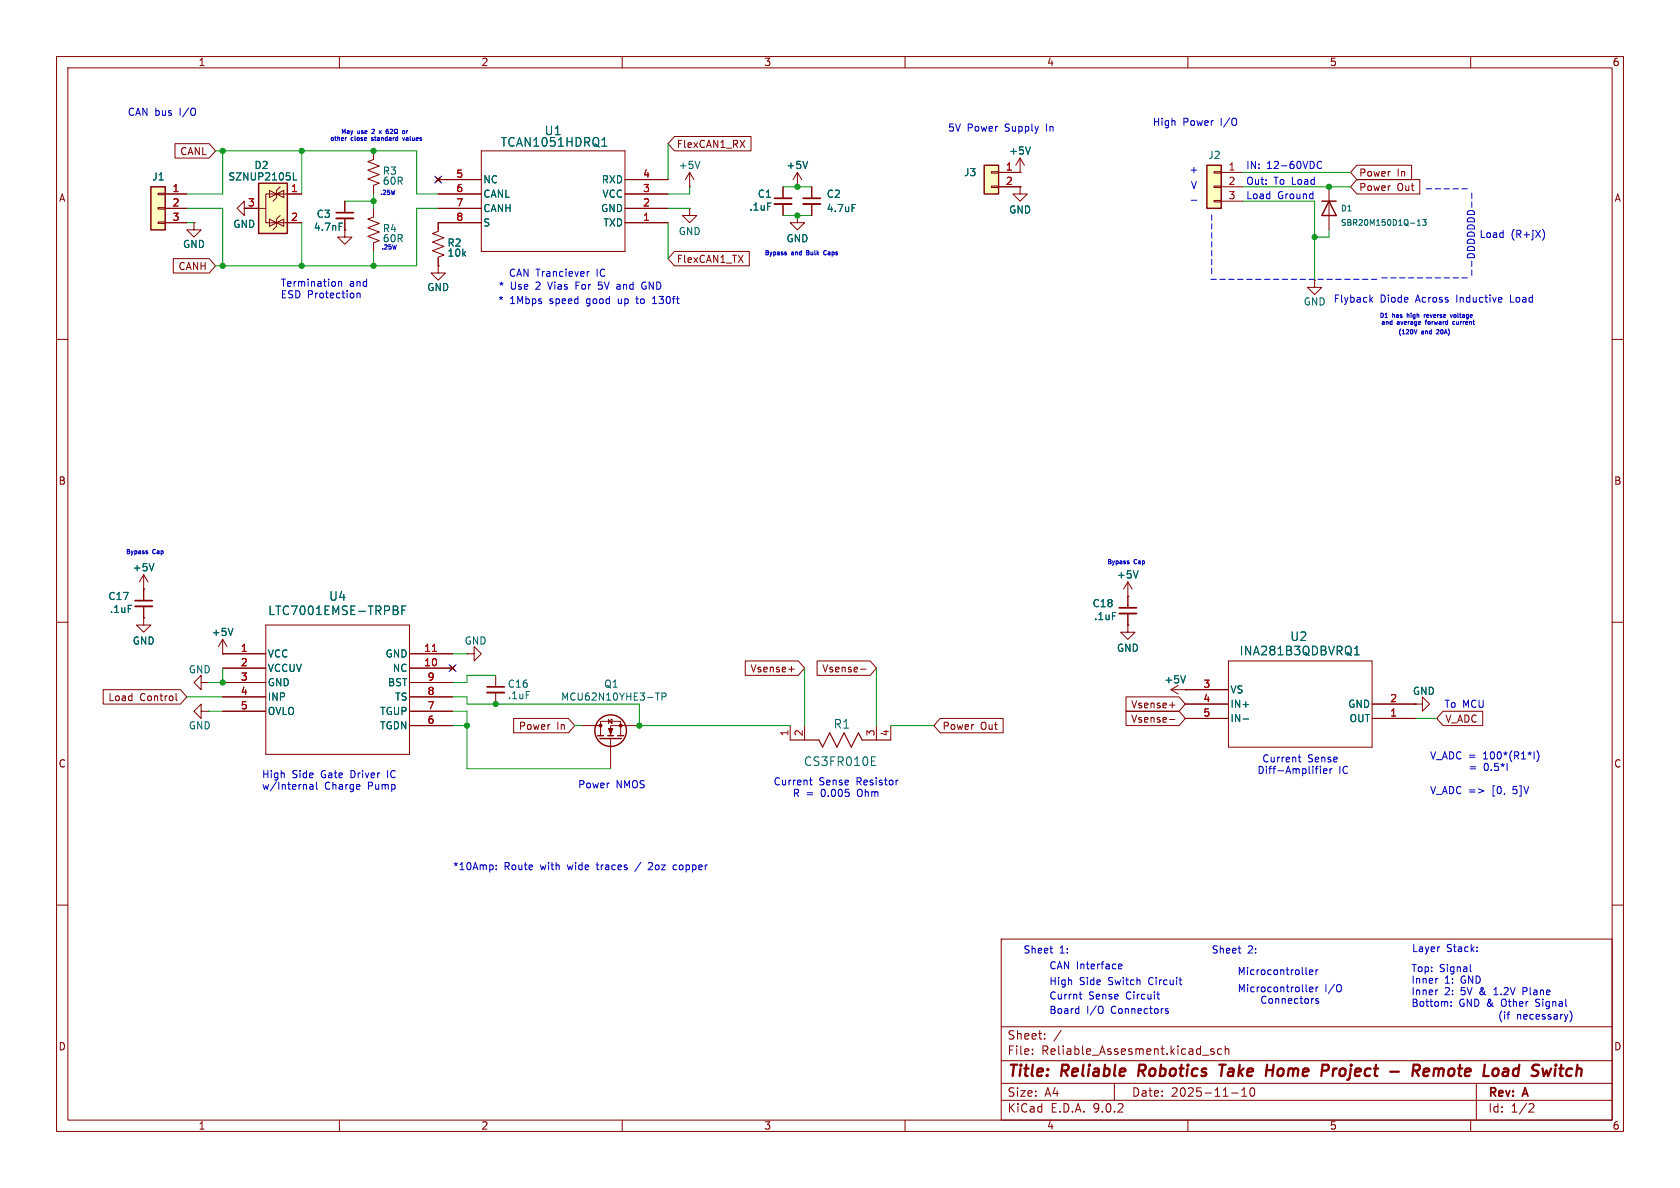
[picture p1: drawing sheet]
<svg xmlns="http://www.w3.org/2000/svg" width="297mm" height="210mm" viewBox="0 0 297 210" stroke-linecap="round" stroke-linejoin="round" font-family="sans-serif">
<g fill="none" stroke="#840000" stroke-width=".18">
<path d="M10 10h277v190h-277zM12 12h273v186h-273zM60 10v2M110 10v2M160 10v2M210 10v2M260 10v2M180.3 33v1.3h1.3l-1.3 1.3-1.2-1.3h1.2M180.3 33h.1M10 60h2M285 60h2M10 110h2"/>
<path d="M285 110h2M10 160h2M177 166h108v32h-108zM285 160h2M60 198v2M110 198v2M160 198v2M177 194.5h108M177 191.5h108M177 187.5h108M177 181.5h108M182.5 186.3v.1"/>
<path d="M182.5 185.5v.1M184.7 183.6v.1M184.7 182.8v.1M187.6 182.1l-1.3 2M197 191.5v3M210 198v2M212.6 186.5h1.1M214.6 185.5l-.4-.1-.2 .2 .1 .2 .5 .2v.3h-.6M216 185.5l-.5-.1-.3 .3v.4l.2 .2h.6M216.6 185.5l.2-.1 .4 .1v.9M216.6 184.9v1.5M217.7 193.2h1.2"/>
<path d="M219.5 193.8h.9M219.5 192.7l.5-.4v1.5M221.1 192.4l.2-.1a.81 .81 0 0 1 .6 .6 .81 .81 0 0 1-.3 .8l-.1 .1a.81 .81 0 0 1-.4-1.4zM260 198v2M261 191.5v6.5M270.5 195.1l.5 .1 .2 .3-1 1.1h1"/>
</g>
<g fill="none" stroke="#840000" stroke-width=".4">
<path d="M201.5 188.2l-.3 2M215.6 188.2h1.1M216.1 188.2l-.2 2M223.9 189.2h1.2M225.2 188.2l-.3 2M235.8 188.9l-.2 1.3M236.1 188.9l-.4 .4M250.9 189.1a.51 .51 0 0 0-.2-.9h-.8l-.2 2M251.7 190.1l.2 .1 .6-.1M251.7 189.2l.3-.3h.4l.3 .3-.1 .2-.9 .1M253.6 188.9l-.2 1.3M253.8 188.9l-.3 .2"/>
<path d="M265.7 190.1l.2 .1 .7-.1M265.8 189l.2-.1 .6 .1-.1 1.2M266.6 189.4l-.8 .1M275.7 188.9h.7M276 188.2l-.2 1.7 .1 .2 .4 .1"/>
</g>
<path d="M174 29.2h2.5v5.1h-2.5z" fill="#ffffc2"/>
<path d="M174 29.2h2.5v5.1h-2.5z" fill="none" stroke="#840000" stroke-width=".25"/>
<g fill="none" stroke="#840000" stroke-width=".18">
<path d="M77.1 31.4l.8 .7M77.5 36.8h7.6M77.5 34.3h7.6M77.5 31.8h7.6M77.9 31.4l-.8 .7M85.1 39.4h-7.6v1.5l-1 .4 2 .7-2 .8 2 .8-2 .7 2 .8-1 .4v1.5M85.1 26.7h25.4v17.8h-25.4zM110.5 39.4h7.6M110.5 36.8h7.6M110.5 34.3h7.6M110.5 31.8h7.6M143.5 33v2.1"/>
<path d="M143.5 36.1v2M175.3 30.4h1.2v.2h-1.2zM175.3 32.9h1.2v.2h-1.2zM176.5 30.5h3.8M176.5 33h3.8M180.3 30.5h.1M180.3 27.9l-.7 1.3M180.3 27.9l.8 1.3M180.3 27.9v2.6M77.5 47v1.3h1.2l-1.2 1.2-1.3-1.2h1.3M77.5 47h.1M25.4 109.2v1.3h1.3l-1.3 1.3-1.3-1.3h1.3"/>
<path d="M25.4 109.2h.1M39.4 115.6h.1M39.4 113l-.8 1.3M39.4 113l.7 1.3M39.4 113v2.6M199.4 105.4h.1M199.4 102.9l-.8 1.2M199.4 102.9l.8 1.2M199.4 102.9v2.5M207 121.9l1.3 .8M207 121.9h2.5M208.3 121.2l-1.3 .7"/>
<path d="M209.5 121.9h.1"/>
</g>
<path d="M142 35.1h3" fill="none" stroke="#840000" stroke-width=".3"/>
<path d="M142 36.1h3" fill="none" stroke="#840000" stroke-width=".33"/>
<path d="M106.4 25.8h.9M106.6 24.7l.3-.4v1.5M150.6 36.1h.6M182.2 26l-.5 1.2M41.2 111.1l-.4 1.2M201.2 100.9l-.4 1.3M209.6 119.5l-.4 1.2" fill="none" stroke="#006464" stroke-width=".18"/>
<path d="M45.7 32.4h5.1v8.9h-5.1z" fill="#ffffc2"/>
<g fill="none" stroke="#840000" stroke-width=".25">
<path d="M45.7 32.4h5.1v8.9h-5.1zM105.7 130h1M106 130.6h3.9M107.4 130h1.1M109.2 130h1"/>
<circle cx="107.9" cy="129.2" r="2.79"/>
</g>
<g fill="none" stroke="#840000" stroke-width=".18">
<path d="M44.4 36.8h-1.2v1.3l-1.3-1.3 1.3-1.2v1.2h3.8M47.6 33.7l1.3 .6-1.3 .6zM47.6 38.7l1.3 .7-1.3 .6zM48.9 34.3h-1.9v5.1h1.9M48.9 34.3l1.3-.6v1.2l-1.3-.6h.6M48.9 39.4l1.3-.7v1.3zM48.9 34.3h4.4M48.9 39.4h4.4M49.5 33l-.6 .7v1.2l-.6 .7M49.5 38.1l-.6 .6v1.3l-.6 .6M66 26.7v1.5l-1 .4 2.1 .7-2.1 .8 2.1 .8-2.1 .7 2.1 .8-1.1 .4v1.5M25.4 104.1v2.1"/>
<path d="M25.4 107.2v2M35.6 125.7v1.3l-1.3-1.3 1.3-1.2v1.2h1.2M36.8 125.7h.1M102.9 128.3h3.3M106.2 130v-2.5h3.5v2.5M107.6 127.5l.6-.4v.8zM107.6 127.1v.8M107.9 130.6v5.3M113 128.3h-5.1v1.7"/>
</g>
<path d="M51.9 30.6v1.2h.6M115.9 122.5h.7M117 123.2l.6-.1 .2-.2-.1-.3-.7-.1v1.3" fill="none" stroke="#006464" stroke-width=".18"/>
<path d="M23.9 106.2h3" fill="none" stroke="#840000" stroke-width=".3"/>
<path d="M23.9 107.2h3" fill="none" stroke="#840000" stroke-width=".33"/>
<g fill="#840000" stroke="#840000" stroke-width=".18">
<path d="M107.6 128.8h.7l-.4 1z"/>
<circle cx="106.2" cy="128.3" r=".25"/>
<circle cx="109.7" cy="128.3" r=".25"/>
</g>
<path d="M26.7 33h2.5v7.6h-2.5z" fill="#ffffc2"/>
<path d="M26.7 33h2.5v7.6h-2.5zM233.7 35.6h2.5M234.9 35.6l1.3 2.5h-2.5z" fill="none" stroke="#840000" stroke-width=".25"/>
<g fill="none" stroke="#840000" stroke-width=".18">
<path d="M27.9 34.2h1.3v.2h-1.3zM27.9 36.7h1.3v.3h-1.3zM27.9 39.2h1.3v.3h-1.3zM29.2 34.3h3.8M29.2 36.8h3.8M29.2 39.4h3.8M34.3 39.4v1.2h1.3l-1.3 1.3-1.3-1.3h1.3M34.3 39.4h.1M61 35.6v2M61 38.6v2M66 36.8v1.6l-1 .3 2.1 .8-2.1 .8 2.1 .7-2.1 .8 2.1 .7-1.1 .4v1.6M121.9 33h.1"/>
<path d="M121.9 36.8v1.3h1.3l-1.3 1.3-1.3-1.3h1.3M121.9 36.8h.1M121.9 30.5l-.7 1.3M121.9 30.5l.8 1.3M121.9 30.5v2.5M138.4 33v2.1M138.4 36.1v2M141 33h.1M141 38.1v1.3h1.2l-1.2 1.2-1.3-1.2h1.3M141 38.1h.1M141 30.5l-.8 1.3M141 30.5l.7 1.3"/>
<path d="M141 30.5v2.5M234.9 33v7.6M61 40.6v1.3h1.2l-1.2 1.3-1.3-1.3h1.3M61 40.6h.1M25.4 104.1h.1M25.4 101.6l-.8 1.3M25.4 101.6l.8 1.3M25.4 101.6v2.5M87.6 119.4v2M35.6 120.7v1.2l-1.3-1.2 1.3-1.3v1.3h1.2M36.8 120.7h.1M87.6 122.4v2.1"/>
</g>
<path d="M60 39.4h.6M123.7 28.5l-.4 1.3M142.8 28.5l-.4 1.3M250.6 39.8h.5M250.6 39.1l.3-.3v1M251.5 38.8h.6l-.3 .4 .3 .1v.4l-.2 .1-.4-.1M27.2 99.6l-.4 1.3" fill="none" stroke="#006464" stroke-width=".18"/>
<path d="M59.4 37.6h3.1M136.9 35.1h3.1M86.1 121.4h3.1" fill="none" stroke="#840000" stroke-width=".3"/>
<path d="M59.4 38.6h3.1M136.9 36.1h3.1M86.1 122.4h3.1" fill="none" stroke="#840000" stroke-width=".33"/>
<path d="M213.4 29.2h2.5v7.6h-2.5z" fill="#ffffc2"/>
<path d="M213.4 29.2h2.5v7.6h-2.5z" fill="none" stroke="#840000" stroke-width=".25"/>
<g fill="none" stroke="#840000" stroke-width=".18">
<path d="M29.2 39.4h3.8M29.2 36.8h3.8M29.2 34.3h3.8M30.9 25.4h6.1l1.1 1.3-1.1 1.2h-6.1zM34.3 39.4h.1M43.2 36.8h2.5M50.8 39.4h2.5M50.8 34.3h2.5M61 35.6v2M61 38.6v2M77.1 31.4l.8 .7M77.5 36.8h7.6"/>
<path d="M77.5 34.3h7.6M77.5 31.8h7.6M77.9 31.4l-.8 .7M85.1 39.4h-7.6v1.2M110.5 39.4h7.6M110.5 36.8h7.6M110.5 34.3h7.6M110.5 31.8h7.6M119.2 24.1h13.6v2.6h-13.6l-1.1-1.3zM130.8 24.8l.9 1.3M131.7 24.8l-.9 1.3M138.4 33v2.1"/>
<path d="M138.4 36.1v2M141 33h.1M141 38.1h.1M143.5 33v2.1M143.5 36.1v2M176.5 30.5h3.8M176.5 33h3.8M180.3 33h.1M180.3 30.5h.1M214.6 30.4h1.3v.2h-1.3zM214.6 32.9h1.3v.2h-1.3zM214.6 35.4h1.3v.3h-1.3z"/>
<path d="M215.9 30.5h3.8M215.9 33h3.8M215.9 35.6h3.8M239.9 29.2h9.7v2.6h-9.7l-1.1-1.3zM239.9 31.7h11.1v2.6h-11.1l-1.1-1.3zM30.6 45.7h6.4l1.1 1.3-1.1 1.3h-6.4zM61 40.6h.1M77.5 47h.1M77.5 45.7v1.3M119.2 44.4h13.3v2.6h-13.3l-1.1-1.3zM232.4 49.5v1.3h1.3l-1.3 1.3-1.3-1.3h1.3M232.4 49.5h.1"/>
<path d="M25.4 109.2h.1M25.4 104.1h.1M25.4 104.1v2.1M25.4 107.2v2M39.4 115.6h.1M39.4 115.6h7.6M39.4 118.1h7.6M47 110.5h25.4v22.9h-25.4zM72.4 115.6h7.6M72.4 118.1h7.6M79.6 117.7l.8 .8M80.4 117.7l-.8 .8"/>
<path d="M82.5 115.6h1.3v-1.3l1.3 1.3-1.3 1.2v-1.2M82.5 115.6h.1M131.8 116.8h9.3l1.1 1.3-1.1 1.3h-9.3zM139.4 118.3h1M144.5 116.8h9.3l1.1 1.3-1.1 1.3h-9.3zM152.1 118.3h1M199.4 110.5v1.3h1.3l-1.3 1.2-1.3-1.2h1.3M199.4 110.5h.1M199.4 105.4h.1M199.4 105.4v2M199.4 108.5v2M217.2 116.8h25.4v15.3h-25.4z"/>
<path d="M18.2 121.9h13.7l1.1 1.3-1.1 1.3h-13.7zM31.1 122.6v1.1l.2 .2M39.4 120.7h7.6M39.4 123.2h7.6M39.4 125.7h7.6M72.4 120.7h7.6M72.4 123.2h7.6M72.4 125.7h7.6M72.4 128.3h7.6M90.8 127h9.7l1.1 1.3-1.1 1.2h-9.7zM139.7 128.3v2.5M142.2 128.3v2.5"/>
<path d="M154.9 128.3v2.5M157.5 128.3v2.5M166.2 127h11.1v2.5h-11.1l-1.1-1.2zM199.1 125.7h9.3l1.1 1.3-1.1 1.3h-9.3zM199.1 123.2h9.3l1.1 1.3-1.1 1.2h-9.3zM206.8 127.2h.9M206.8 124.6h.9M209.5 121.9h.1M209.5 127h7.7M209.5 124.5h7.7M209.5 121.9h7.7M242.6 127h7.6"/>
<path d="M242.6 124.5h7.6M250.2 124.5h1.3v-1.3l1.2 1.3-1.2 1.2v-1.2M250.2 124.5h.1M255.1 125.7h7v2.6h-7l-1.1-1.3z"/>
</g>
<path d="M197.9 107.4h3" fill="none" stroke="#840000" stroke-width=".3"/>
<path d="M197.9 108.5h3" fill="none" stroke="#840000" stroke-width=".33"/>
<path d="M139.7 130.8h5.1l.6 1.3 1.3-2.6 1.3 2.6 1.2-2.6 1.3 2.6 1.3-2.6 .6 1.3h5.1" fill="none" stroke="#840000" stroke-width=".2"/>
<g fill="none" stroke="#006464" stroke-width=".18">
<path d="M51.9 30.6v1.2h.6M60 39.4h.6M106.4 25.8h.9M106.6 24.7l.3-.4v1.5M142.8 28.5l-.4 1.3M150.6 36.1h.6M182.2 26l-.5 1.2M27.2 99.6l-.4 1.3M41.2 111.1l-.4 1.2M71 107.8h.6M71.8 107.1h-.8v1.5M201.2 100.9l-.4 1.3"/>
<path d="M209.6 119.5l-.4 1.2M239.4 115.8h.9M239.4 114.7l.5-.5v1.6M154.1 134.5h.5M154.1 135.3h.7M154.1 133.8h.7M219.8 127.1h.9"/>
</g>
<path d="M76.4 115.2h.8" fill="none" stroke="#a90000" stroke-width=".18"/>
<g fill="none" stroke="#009600" stroke-width=".18">
<path d="M33 36.8h6.4v10.2M33 39.4h1.3M38.1 26.7h35.6v7.6h3.8M39.4 26.7v7.6h-6.4M43.2 36.8h1.2M53.3 26.7v7.6M53.3 39.4v7.6M61 35.6h5M66 34.3v2.5M77.5 36.8h-3.8v10.2h-35.6M118.1 25.4v6.4M118.1 39.4v6.3"/>
<path d="M118.1 36.8h3.8M121.9 33v1.3h-3.8M138.4 38.1h5.1M138.4 33h5.1M219.7 35.6h12.7v13.9M219.7 33h19.1M219.7 30.5h19.1M66 44.5v2.5M234.9 40.6v1.3h-2.5M39.4 118.1v2.6h-2.6M80 115.6h2.5M87.6 119.4h-5.1v1.3h-2.5"/>
<path d="M142.2 118.1v10.2M154.9 118.1v10.2M33 123.2h6.4M36.8 125.7h2.6M80 128.3h2.5M80 123.2h2.5v1.3h30.5v3.8h26.7M80 125.7h2.5v10.2h25.4M101.6 128.3h1.3M157.5 128.3h7.6M250.2 127h3.8"/>
</g>
<path d="M76.9 31.1l1.2 1.3M78.1 31.1l-1.2 1.3M79.4 117.5l1.2 1.2M80.6 117.5l-1.2 1.2" fill="none" stroke="#000084" stroke-width=".18"/>
<g fill="none" stroke="#0000c2" stroke-width=".18">
<path d="M61.1 24.3v.5M61.1 24.4v.1M66.1 23.2l-.4 .4h.5M67 23.1l.4 .5M67.4 23.1l-.4 .5M68.5 23.1l.2 .2v.2M68.6 22.8l-.3 .2M68.6 23.6h-.1M68.7 23.5l-.1 .1M69 22.9l.3-.1 .1 .3-.5 .5h.5M69.7 23.6h.2v-.1a.33 .33 0 0 1-.2-.5 .33 .33 0 0 1 .5-.1l.1 .3-.2 .4h.2M71.2 24.3l.2 .5 .1-.5"/>
<path d="M71.2 23.2h.3v.4l-.3-.1zM71.9 23.1v.5M72.1 23.1l-.2 .1M210.6 35.4h1M214.2 38v1M214.2 39.6v.9M233.6 28.6a.6 .6 0 0 0-.8 .5 .6 .6 0 0 0 .6 .7l.2-.1M252.1 33.4h1M253.7 33.4h1M255.3 33.4h1M256.9 33.4h.9M258.4 33.4h1"/>
<path d="M259.7 37.3h.7M260.2 34.1v1M260.2 35.7v1M59.9 49.8v.8M59.9 49.9l.1-.1h.3l.1 .8M63.1 51.8v.9M63.1 51.9l.2-.1 .3 .1 .1 .8M103.8 48v.8M104.2 48l-.4 .2M105.8 51l.1 .1M106.4 49.9h-.6v.6l.1-.2M109.1 51.1h.4"/>
<path d="M109.4 50.3h-.3M109.5 50.6l-.4 .1M112.4 52.8h.5M112.6 52.4v1.2M114 50.6h.2M114 49.9a.61 .61 0 0 0-.6 .6 .61 .61 0 0 0 .8 .6M115.4 53.7h.7M115.4 52.8l.3-.4v1.3M138.8 44.8l.2 .1-.2 .2M138.8 44.5l.2 .1M145.9 44.3a.38 .38 0 0 0-.3 .4 .38 .38 0 0 0 .3 .4M214.1 49.4h.9"/>
<path d="M214.2 41.1v1M214.2 42.7v1M214.2 44.3v.9M214.2 45.8v1M214.2 47.4v1M215.6 49.4h1M217.2 49.4h1M218.8 49.4h1M220.4 49.4h1M222 49.4h.9M223.5 49.4h1M225.1 49.4h1"/>
<path d="M226.7 49.4h1M228.3 49.4h.9M229.8 49.4h1M231.4 49.4h1M233 49.4h1M234.6 49.4h.9M236.1 49.4h1M237.7 49.4h1M239.3 49.4h1M240.9 49.4h.9M242.3 52.9l.4 .5M242.4 49.4h1"/>
<path d="M242.7 52.6l-.5 .5M244.3 49.1h.9M245.8 49.1h1M247.4 49.1h1M249 49.1h1M250.5 58.3l-.2 .7M250.6 49.1h.9M251.8 55.6v.5M251.9 56.8h.3M252 55.6l-.2 .2M252.1 49.1h1M253.7 49.1h1"/>
<path d="M254 58.3h.1M254.4 58.6l-.5 .4h.5M255.3 49.1h1M256.4 55.6l.2 .5 .2-.5M256.9 49.1h.9M257.1 56.8l-.3 .2 .1 .3h.2M258.4 49.1h1M265.3 52.6l.2 .3-.6 .1M265.5 53.4h-.2M272.7 40.5a1.46 1.46 0 0 1 0 2M25.9 97.6l.2 .2-.2 .1M25.9 97.4h.2"/>
<path d="M199.4 99.4l.2 .2-.2 .1M199.4 99.2h.2M54.8 138.7h.5v.8M55.3 139h-.4l-.2 .2 .2 .3h.4M55.9 138.3v1l.2 .2M143.1 137.9h.5M143.3 137.5v1.1l.3 .2M158.8 137.9l-.3 .1M229.5 133.8h.5M229.7 133.4v1.1l.3 .2M232.5 135.9h.5M233.4 135.9v.8"/>
<path d="M234 136.3l.6-.1-.1-.3h-.3l-.2 .2v.6h.5M235.1 135.9v.8M235.5 135.9l-.4 .2M259.9 135.5h1M259.9 135.9h1M261.4 139.5l.9 .3-.9 .4M263.1 135.4l-.1 .7-.2 .1-.3-.1M271.2 132.9v1.3M271.7 132.7a1.46 1.46 0 0 1 0 2M87.7 153.6v.1M87.7 153v.1M113.3 152.4l-1.1 1.6"/>
<path d="M115.1 152.5l-.5 .1M115.3 153l-.7 .7h.8M119.6 153l-.4-.1-.2 .2 .1 .6h.5M185.6 167.6h.5M186 168.5h.1M190.6 178.3l.1 .1M190.7 177.9v1.2M190.7 179.1h-.1M190.8 175.8h.5M191 175.3v1.1l.3 .2M195 178.1v.9M197.7 170.8l.6-.1v-.2l-.4-.1-.2 .2 .1 .6h.5"/>
<path d="M204.5 175.8h.5M204.8 176.5l.2 .1M206.1 178.7l.4 .1 .1 .2-.2 .1h-.4M206.1 178.4h.4M208.4 173.2h.5M208.8 174.1h.1M218.9 167.6h.5M219.2 168.5h.2M230.9 172.1l.2 .2M230.9 175.1l.2 .2M231.5 171.9l.6-.2-.1-.2-.3-.1-.2 .2 .1 .6h.4M231.5 174.9l.6-.1v-.3h-.4l-.2 .2 .1 .6h.5"/>
<path d="M232.6 171.4v.9M232.7 174.5v.8M233 171.4l-.4 .3M233 174.5l-.3 .2M233.1 176.6l-.3-.1-.2 .2 .1 .2 .4 .1v.3h-.5M237.1 174.2v.9M254.1 175h.1M256.5 177.8v.1M256.5 177.1v.1M259.9 170.5v1.1l.2 .2M261.1 168.1v.1M261.1 167.4v.2"/>
<path d="M264.1 175.8h.7M264.2 174.9h-.1M266.4 179.3h.5M266.8 178.9h.1M269.2 175.2h.5M269.7 174.6h-.5v1.2M277.5 178.7a1.46 1.46 0 0 1 0 1.9"/>
</g>
<g fill="#009600" stroke="#009600" stroke-width=".18">
<circle cx="66" cy="35.6" r=".46"/>
<circle cx="66" cy="26.7" r=".46"/>
<circle cx="141" cy="33" r=".46"/>
<circle cx="232.4" cy="41.9" r=".46"/>
<circle cx="234.9" cy="33" r=".46"/>
<circle cx="66" cy="47" r=".46"/>
<circle cx="53.3" cy="26.7" r=".46"/>
<circle cx="39.4" cy="26.7" r=".46"/>
<circle cx="39.4" cy="47" r=".46"/>
<circle cx="53.3" cy="47" r=".46"/>
<circle cx="113" cy="128.3" r=".46"/>
<circle cx="87.6" cy="124.5" r=".46"/>
<circle cx="82.5" cy="128.3" r=".46"/>
<circle cx="39.4" cy="120.7" r=".46"/>
<circle cx="141" cy="38.1" r=".46"/>
</g>
<g font-size="2.8" fill="#840000">
<text x="178" y="190.9">Title:</text>
<text x="187.7" y="190.9">Reliable</text>
<text x="202.1" y="190.9">Robotics</text>
<text x="217.3" y="190.9">Take</text>
<text x="226.2" y="190.9">Home</text>
<text x="236.9" y="190.9">Project</text>
<text x="249.8" y="190.9">-</text>
<text x="254.6" y="190.9">Remote</text>
<text x="267.9" y="190.9">Load</text>
<text x="277.3" y="190.9">Switch</text>
</g>
<g font-size="2.1" fill="#006464">
<text x="88.4" y="26.1">TCAN1051HDRQ1</text>
<text x="96.2" y="24.1">U1</text>
<text x="58.1" y="106.4">U4</text>
<text x="47.3" y="108.9">LTC7001EMSE-TRPBF</text>
<text x="228" y="113.5">U2</text>
<text x="219.1" y="116.1">INA281B3QDBVRQ1</text>
<text x="147.3" y="129">R1</text>
<text x="142" y="135.6">CS3FR010E</text>
</g>
<g font-size="2.1" fill="#840000">
<text x="178" y="184">Sheet:</text>
<text x="178" y="186.7">File:</text>
<text x="184.1" y="186.7">Reliable_Assesment.kicad_sch</text>
<text x="178" y="196.9">KiCad</text>
<text x="178" y="194.1">Size:</text>
<text x="184.7" y="194.1">A4</text>
<text x="185.7" y="196.9">E.D.A.</text>
<text x="193.3" y="196.9">9.0.2</text>
<text x="200" y="194.1">Date:</text>
<text x="207" y="194.1">2025-11-10</text>
<text x="263" y="194.3">Rev:</text>
<text x="263" y="196.9">Id:</text>
<text x="267.1" y="196.9">1/2</text>
<text x="269.4" y="194.3">A</text>
</g>
<g font-size="1.8" fill="#840000">
<text x="35" y="11.9">1</text>
<text x="85" y="11.9">2</text>
<text x="135" y="11.9">3</text>
<text x="185" y="11.9">4</text>
<text x="235" y="11.9">5</text>
<text x="285" y="11.9">6</text>
<text x="31.8" y="27.6">CANL</text>
<text x="119.5" y="26.4">FlexCAN1_RX</text>
<text x="10.3" y="35.9">A</text>
<text x="240.2" y="31.4">Power</text>
<text x="240.2" y="34">Power</text>
<text x="247" y="31.4">In</text>
<text x="247" y="34">Out</text>
<text x="285.3" y="35.9">A</text>
<text x="43.7" y="36.6">3</text>
<text x="31.4" y="47.9">CANH</text>
<text x="119.5" y="46.7">FlexCAN1_TX</text>
<text x="10.3" y="85.9">B</text>
<text x="285.3" y="85.9">B</text>
<text x="132.6" y="119.1">Vsense+</text>
<text x="145.3" y="119.1">Vsense-</text>
<text x="19.1" y="124.1">Load</text>
<text x="24.7" y="124.1">Control</text>
<text x="199.9" y="125.4">Vsense+</text>
<text x="91.6" y="129.2">Power</text>
<text x="98.4" y="129.2">In</text>
<text x="166.5" y="129.2">Power</text>
<text x="173.3" y="129.2">Out</text>
<text x="199.9" y="128">Vsense-</text>
<text x="255.4" y="128">V_ADC</text>
<text x="10.3" y="135.9">C</text>
<text x="285.3" y="135.9">C</text>
<text x="10.3" y="185.9">D</text>
<text x="285.3" y="185.9">D</text>
<text x="35" y="199.9">1</text>
<text x="85" y="199.9">2</text>
<text x="135" y="199.9">3</text>
<text x="185" y="199.9">4</text>
<text x="235" y="199.9">5</text>
<text x="285" y="199.9">6</text>
</g>
<g font-size="1.8" fill="#0000c2">
<text x="22.5" y="20.7">CAN bus</text>
<text x="31.8" y="20.7">I/O</text>
<text x="167.5" y="23.5">5V</text>
<text x="171" y="23.5">Power</text>
<text x="177.8" y="23.5">Supply</text>
<text x="185.2" y="23.5">In</text>
<text x="203.7" y="22.5">High</text>
<text x="209.1" y="22.5">Power</text>
<text x="215.9" y="22.5">I/O</text>
<text x="210.2" y="30.8">+</text>
<text x="210.4" y="33.6">V</text>
<text x="220.2" y="35.4">Load</text>
<text x="220.2" y="32.9">Out:</text>
<text x="220.2" y="30.1">IN:</text>
<text x="223.9" y="30.1">12-60VDC</text>
<text x="225.2" y="32.9">To Load</text>
<text x="225.9" y="35.4">Ground</text>
<text x="261.5" y="42.3">Load</text>
<text x="267.1" y="42.3">(R+jX)</text>
<text x="49.5" y="50.9">Termination</text>
<text x="49.5" y="52.9">ESD Protection</text>
<text x="61.8" y="50.9">and</text>
<text x="88" y="54">*</text>
<text x="88.1" y="51.4">*</text>
<text x="89.9" y="49.1">CAN Tranciever</text>
<text x="90.1" y="54">1Mbps</text>
<text x="90.2" y="51.4">Use</text>
<text x="94.8" y="51.4">2</text>
<text x="97.2" y="51.4">Vias</text>
<text x="97.3" y="54">speed</text>
<text x="102.2" y="51.4">For</text>
<text x="104" y="54">good</text>
<text x="105.6" y="49.1">IC</text>
<text x="106.4" y="51.4">5V</text>
<text x="109.7" y="54">up</text>
<text x="109.9" y="51.4">and</text>
<text x="113.2" y="54">to</text>
<text x="114.5" y="51.4">GND</text>
<text x="116.2" y="54">130ft</text>
<text x="235.7" y="53.7">Flyback</text>
<text x="244" y="53.7">Diode</text>
<text x="250.4" y="53.7">Across</text>
<text x="257.7" y="53.7">Inductive</text>
<text x="261" y="49.1" transform="rotate(-90 261 49.1)">--DDDDDDD--</text>
<text x="267.4" y="53.7">Load</text>
<text x="255.3" y="125.3">To MCU</text>
<text x="46.2" y="137.8">High</text>
<text x="51.6" y="137.8">Side</text>
<text x="56.9" y="137.8">Gate</text>
<text x="62.3" y="137.8">Driver</text>
<text x="68.9" y="137.8">IC</text>
<text x="222.2" y="137">Diff-Amplifier</text>
<text x="223" y="135">Current</text>
<text x="231.2" y="135">Sense</text>
<text x="236.7" y="137">IC</text>
<text x="252.7" y="134.5">V_ADC =</text>
<text x="260.9" y="136.5">=</text>
<text x="262.3" y="134.5">100*(R1*I)</text>
<text x="263.7" y="136.5">0.5*I</text>
<text x="46.2" y="139.8">w/Internal</text>
<text x="57.4" y="139.8">Charge</text>
<text x="65.1" y="139.8">Pump</text>
<text x="102.1" y="139.6">Power</text>
<text x="108.9" y="139.6">NMOS</text>
<text x="136.7" y="139">Current</text>
<text x="140" y="141.1">R =</text>
<text x="144.8" y="139">Sense</text>
<text x="145.2" y="141.1">0.005</text>
<text x="151.5" y="139">Resistor</text>
<text x="151.8" y="141.1">Ohm</text>
<text x="252.7" y="140.6">V_ADC =&gt;</text>
<text x="263.9" y="140.6">[0,</text>
<text x="267.7" y="140.6">5]V</text>
<text x="80" y="154">*10Amp:</text>
<text x="89.1" y="154">Route</text>
<text x="95.7" y="154">with</text>
<text x="100.6" y="154">wide</text>
<text x="106" y="154">traces</text>
<text x="115.5" y="154">2oz</text>
<text x="120.1" y="154">copper</text>
<text x="180.8" y="168.8">Sheet</text>
<text x="185.4" y="171.6">CAN Interface</text>
<text x="187.3" y="168.8">1:</text>
<text x="214.1" y="168.8">Sheet</text>
<text x="218.7" y="172.6">Microcontroller</text>
<text x="220.6" y="168.8">2:</text>
<text x="249.4" y="172">Top:</text>
<text x="249.5" y="168.5">Layer</text>
<text x="254.5" y="172">Signal</text>
<text x="255.7" y="168.5">Stack:</text>
<text x="185.4" y="179.4">Board</text>
<text x="185.4" y="174.3">High</text>
<text x="185.4" y="176.9">Currnt</text>
<text x="190.8" y="174.3">Side</text>
<text x="192.1" y="179.4">I/O</text>
<text x="192.5" y="176.9">Sense</text>
<text x="196" y="174.3">Switch</text>
<text x="196.5" y="179.4">Connectors</text>
<text x="199.2" y="176.9">Circuit</text>
<text x="203.3" y="174.3">Circuit</text>
<text x="218.7" y="175.6">Microcontroller</text>
<text x="222.7" y="177.7">Connectors</text>
<text x="234.2" y="175.6">I/O</text>
<text x="249.4" y="174.1">Inner</text>
<text x="249.4" y="176.1">Inner</text>
<text x="249.4" y="178.2">Bottom:</text>
<text x="255.4" y="174.1">1:</text>
<text x="255.4" y="176.1">2:</text>
<text x="257.9" y="178.2">GND &amp;</text>
<text x="258.4" y="174.1">GND</text>
<text x="258.4" y="176.1">5V</text>
<text x="261.8" y="176.1">&amp;</text>
<text x="264.6" y="176.1">1.2V</text>
<text x="265.7" y="178.2">Other</text>
<text x="269.9" y="176.1">Plane</text>
<text x="272" y="178.2">Signal</text>
<text x="264.7" y="180.4">(if</text>
<text x="268.1" y="180.4">necessary)</text>
</g>
<g font-size="1.8" fill="#006464">
<text x="178.3" y="27.5">+5V</text>
<text x="213.5" y="28.3">J2</text>
<text x="26.8" y="32.1">J1</text>
<text x="40.3" y="32.1">SZNUP2105L</text>
<text x="44.9" y="30.1">D2</text>
<text x="67.6" y="31.1">R3</text>
<text x="67.6" y="32.9">60R</text>
<text x="85.3" y="35.2">CANL</text>
<text x="85.3" y="32.6">NC</text>
<text x="106.3" y="32.6">RXD</text>
<text x="106.4" y="35.2">VCC</text>
<text x="119.9" y="30.1">+5V</text>
<text x="133.9" y="35.2">C1</text>
<text x="138.9" y="30.1">+5V</text>
<text x="146.1" y="35.2">C2</text>
<text x="170.3" y="31.3">J3</text>
<text x="41.1" y="40.5">GND</text>
<text x="55.4" y="41">4.7nF</text>
<text x="55.9" y="38.7">C3</text>
<text x="67.6" y="41.2">R4</text>
<text x="85.3" y="40.2">S</text>
<text x="85.3" y="37.7">CANH</text>
<text x="106.2" y="37.7">GND</text>
<text x="106.6" y="40.2">TXD</text>
<text x="119.9" y="41.8">GND</text>
<text x="132.3" y="37.4">.1uF</text>
<text x="146.1" y="37.7">4.7uF</text>
<text x="178.3" y="37.9">GND</text>
<text x="32.3" y="44">GND</text>
<text x="67.6" y="43">60R</text>
<text x="79" y="43.8">R2</text>
<text x="79" y="45.6">10k</text>
<text x="138.9" y="43">GND</text>
<text x="75.4" y="51.7">GND</text>
<text x="230.4" y="54.2">GND</text>
<text x="23.4" y="101.2">+5V</text>
<text x="19.1" y="106.3">C17</text>
<text x="193" y="107.5">C18</text>
<text x="197.4" y="102.5">+5V</text>
<text x="19.3" y="108.6">.1uF</text>
<text x="37.3" y="112.6">+5V</text>
<text x="193.3" y="109.8">.1uF</text>
<text x="23.4" y="114.1">GND</text>
<text x="33.3" y="119.2">GND</text>
<text x="47.2" y="116.4">VCC</text>
<text x="47.2" y="119">VCCUV</text>
<text x="68.1" y="116.4">GND</text>
<text x="69.3" y="119">NC</text>
<text x="82" y="114.1">GND</text>
<text x="197.4" y="115.4">GND</text>
<text x="47.2" y="121.5">GND</text>
<text x="47.2" y="124.1">INP</text>
<text x="68.5" y="121.5">BST</text>
<text x="69.8" y="124.1">TS</text>
<text x="89.7" y="123.8">.1uF</text>
<text x="89.7" y="121.8">C16</text>
<text x="99.1" y="124.1">MCU62N10YHE3-TP</text>
<text x="106.7" y="121.8">Q1</text>
<text x="205.7" y="121">+5V</text>
<text x="217.4" y="125.3">IN+</text>
<text x="217.4" y="122.8">VS</text>
<text x="238.2" y="125.3">GND</text>
<text x="249.7" y="123">GND</text>
<text x="33.3" y="129.1">GND</text>
<text x="47.2" y="126.6">OVLO</text>
<text x="67.1" y="126.6">TGUP</text>
<text x="67.1" y="129.1">TGDN</text>
<text x="217.4" y="127.9">IN-</text>
<text x="238.5" y="127.9">OUT</text>
</g>
<g font-size="1.8" fill="#a90000">
<text x="30.4" y="34">1</text>
<text x="51.4" y="34">1</text>
<text x="80.6" y="34">6</text>
<text x="80.6" y="31.5">5</text>
<text x="113.6" y="34">3</text>
<text x="113.6" y="31.5">4</text>
<text x="177.7" y="30.2">1</text>
<text x="177.7" y="32.8">2</text>
<text x="217.1" y="30.2">1</text>
<text x="217.1" y="32.8">2</text>
<text x="217.1" y="35.3">3</text>
<text x="30.4" y="36.6">2</text>
<text x="30.4" y="39.1">3</text>
<text x="51.4" y="39.1">2</text>
<text x="80.6" y="39.1">8</text>
<text x="80.6" y="36.6">7</text>
<text x="113.6" y="39.1">1</text>
<text x="113.6" y="36.6">2</text>
<text x="42.5" y="115.3">1</text>
<text x="42.5" y="117.9">2</text>
<text x="74.9" y="115.3">11</text>
<text x="74.9" y="117.9">10</text>
<text x="42.5" y="120.4">3</text>
<text x="42.5" y="122.9">4</text>
<text x="42.5" y="125.5">5</text>
<text x="75.5" y="120.4">9</text>
<text x="75.5" y="122.9">8</text>
<text x="75.5" y="125.5">7</text>
<text x="212.7" y="124.2">4</text>
<text x="212.7" y="121.7">3</text>
<text x="245.7" y="124.2">2</text>
<text x="75.5" y="128">6</text>
<text x="139.4" y="130.2" transform="rotate(-90 139.4 130.2)">1</text>
<text x="142" y="130.2" transform="rotate(-90 142 130.2)">2</text>
<text x="154.7" y="130.2" transform="rotate(-90 154.7 130.2)">3</text>
<text x="157.2" y="130.2" transform="rotate(-90 157.2 130.2)">4</text>
<text x="212.7" y="126.7">5</text>
<text x="245.7" y="126.7">1</text>
</g>
<g font-size="1.4" fill="#006464">
<text x="236.9" y="37.6">D1</text>
<text x="236.9" y="40.1">SBR20M150D1Q-13</text>
</g>
<g font-size="1.1" fill="#0000c2">
<text x="60.2" y="23.9">May</text>
<text x="63.2" y="23.9">use</text>
<text x="66.1" y="23.9">2</text>
<text x="67.7" y="23.9">x</text>
<text x="58.2" y="25.1">other</text>
<text x="62.1" y="25.1">close</text>
<text x="66" y="25.1">standard</text>
<text x="71.8" y="25.1">values</text>
<text x="67.1" y="34.6">.25W</text>
<text x="67.3" y="44.3">.25W</text>
<text x="135.1" y="45.3">Bypass</text>
<text x="139.9" y="45.3">and</text>
<text x="142.9" y="45.3">Bulk</text>
<text x="146.2" y="45.3">Caps</text>
<text x="243.8" y="56.4">D1</text>
<text x="244.1" y="57.6">and</text>
<text x="246.2" y="56.4">has</text>
<text x="247" y="57.6">average</text>
<text x="247.1" y="59.3">(120V</text>
<text x="249.1" y="56.4">high</text>
<text x="251.4" y="59.3">and</text>
<text x="252.3" y="57.6">forward</text>
<text x="252.4" y="56.4">reverse</text>
<text x="254.3" y="59.3">20A)</text>
<text x="257.4" y="56.4">voltage</text>
<text x="257.4" y="57.6">current</text>
<text x="22.2" y="98.1">Bypass</text>
<text x="27" y="98.1">Cap</text>
<text x="195.6" y="99.9">Bypass</text>
<text x="200.5" y="99.9">Cap</text>
</g>
</svg>
